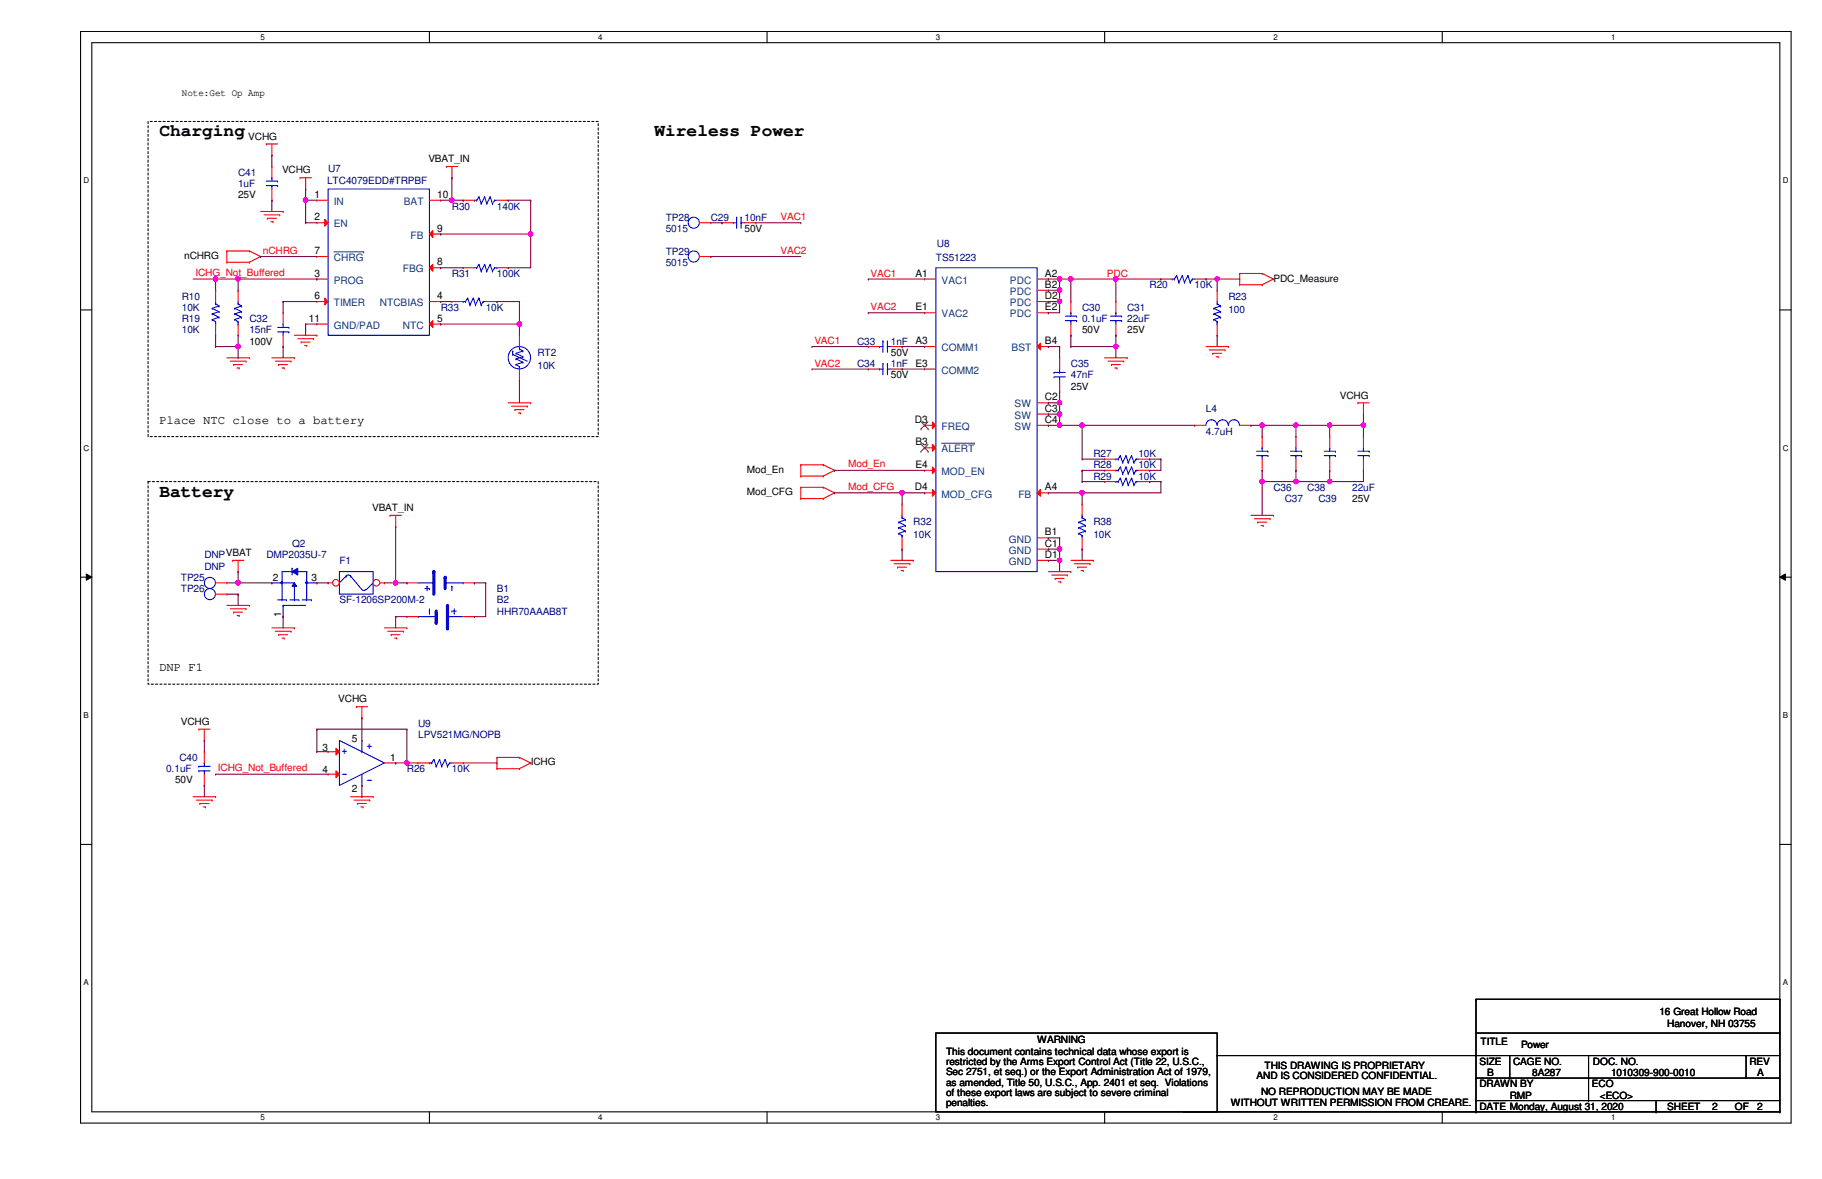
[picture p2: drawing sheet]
<svg xmlns="http://www.w3.org/2000/svg" width="432mm" height="279mm" viewBox="0 0 432 279" stroke-linecap="round" stroke-linejoin="round" font-family="sans-serif">
<path d="M19.1 7.5h405.4v258.6h-405.4zM21.8 10.1h400v253.4h-400z" fill="none" stroke="#000" stroke-width=".25"/>
<g fill="#fff">
<path d="M61.8 7.7h1v2.2h-1z"/>
<path d="M61.8 263.8h1v2.1h-1z"/>
</g>
<path d="M101.8 7.5v2.6M101.8 263.5v2.6" fill="none" stroke="#000" stroke-width=".25"/>
<g fill="#fff">
<path d="M141.8 7.7h1v2.2h-1z"/>
<path d="M141.8 263.8h1v2.1h-1z"/>
</g>
<path d="M181.8 7.5v2.6M181.8 263.5v2.6" fill="none" stroke="#000" stroke-width=".25"/>
<g fill="#fff">
<path d="M221.8 7.7h1v2.2h-1z"/>
<path d="M221.8 263.8h1v2.1h-1z"/>
</g>
<path d="M261.8 7.5v2.6M261.8 263.5v2.6" fill="none" stroke="#000" stroke-width=".25"/>
<g fill="#fff">
<path d="M301.8 7.7h1v2.2h-1z"/>
<path d="M301.8 263.8h1v2.1h-1z"/>
</g>
<path d="M341.8 7.5v2.6M341.8 263.5v2.6" fill="none" stroke="#000" stroke-width=".25"/>
<g fill="#fff">
<path d="M381.8 7.7h1v2.2h-1z"/>
<path d="M381.8 263.8h1v2.1h-1z"/>
<path d="M19.8 41.8h1.3v2.1h-1.3z"/>
<path d="M422.5 41.8h1.3v2.1h-1.3z"/>
<path d="M19.8 105.1h1.3v2.1h-1.3z"/>
<path d="M422.5 105.1h1.3v2.1h-1.3z"/>
</g>
<path d="M19.1 73.4h2.7M421.8 73.4h2.7" fill="none" stroke="#000" stroke-width=".25"/>
<g fill="#fff">
<path d="M19.8 168.4h1.2v2.2h-1.2z"/>
<path d="M422.5 168.4h1.2v2.2h-1.2z"/>
</g>
<path d="M19.1 136.8h2.7M421.8 136.8h2.7" fill="none" stroke="#000" stroke-width=".25"/>
<path d="M20.4 136l1.4 .8-1.4 .7zM421.8 136.8l1.3-.8v1.5z" fill="#000"/>
<path d="M20.4 136l1.4 .8-1.4 .7zM421.8 136.8l1.3-.8v1.5z" fill="none" stroke="#000" stroke-width=".24"/>
<g fill="#fff">
<path d="M19.8 231.8h1.2v2.1h-1.2z"/>
<path d="M422.5 231.8h1.2v2.1h-1.2z"/>
</g>
<g fill="none" stroke="#000" stroke-width=".25">
<path d="M19.1 200.1h2.7M421.8 200.1h2.7M349.8 236.8h.1M349.8 236.8v26.7M349.8 236.8h72M421.8 236.8h.1M421.8 236.8v26.7M221.8 244.8h66.7v18.7h-66.7zM288.5 250.1h.1M288.5 250.1h133.3M349.8 250.1h.1M349.8 255.5h.1"/>
<path d="M349.8 244.8h72M349.8 255.5h72M357.8 255.5h.1M357.8 250.1v5.4M376.5 255.5h.1M376.5 250.1v10.7M413.8 250.1h.1M413.8 250.1v5.4M421.8 244.8h.1M280.5 263.5h141.3M349.8 260.8h.1M349.8 263.5h.1"/>
<path d="M349.8 260.8h72M376.5 260.8h.1M392.5 263.5h.1M392.5 260.8v2.7M421.8 263.5h.1"/>
</g>
<path d="M35.1 28.8h106.7v74.7h-106.7zM35.1 114.1h106.7v48h-106.7z" fill="none" stroke="#000" stroke-width=".25" stroke-dasharray=".5 .5"/>
<g fill="none" stroke="#f00" stroke-width=".25">
<path d="M63.1 34.1h.1M63.1 34.1h2.7M64.4 36.8h.1M64.4 34.1v2.7M105.8 39.5h.1M105.8 39.5h2.7M107.1 39.5v2.6M53.8 59.5h.1M53.8 59.5v2.6M53.8 59.5h5.3M59.1 59.5h.1M59.1 59.5l2.7 1.3"/>
<path d="M61.8 50.1h5.3M62.6 50.9h3.7M63.4 51.7h.1M63.4 51.7h2.1M64.2 52.5h.5M64.7 52.5h.1M66.3 50.9h.1M67.1 50.1h.1M71.1 42.1h.1M71.1 42.1h2.7M72.4 44.8h.1M72.4 42.1v2.7"/>
<path d="M107.1 42.1h.1M53.8 62.1h.1M53.8 62.1h5.3M59.1 62.1h.1M61.8 60.8h.1M61.8 60.8l-2.7 1.3M69.8 79.5h5.3M75.1 79.5h.1M275.1 66.1h.1M275.1 66.1h2.7M283.1 66.1h2.7M285.8 66.1h.1"/>
<path d="M293.8 67.5h.1M293.8 64.8h.1M293.8 64.8h5.3M293.8 67.5h5.3M293.8 64.8v2.7M299.1 64.8h.1M299.1 67.5h.1M299.1 64.8l2.7 1.3M301.8 66.1h.1M301.8 66.1l-2.7 1.4M53.8 84.8h5.3M54.6 85.6h3.7"/>
<path d="M55.4 86.4h.1M55.4 86.4h2.1M56.2 87.2h.5M56.7 87.2h.1M58.3 85.6h.1M59.1 84.8h.1M64.4 84.8h5.4M65.2 85.6h3.8M66 86.4h.1M66 86.4h2.2M66.8 87.2h.6M67.4 87.2h.1"/>
<path d="M69 85.6h.1M69.8 84.8h.1M70.6 80.3h3.7M71.4 81.1h.1M71.4 81.1h2.1M72.2 81.9h.5M72.7 81.9h.1M74.3 80.3h.1M120.4 95.5h5.4M121.2 96.3h3.8M122 97.1h.1M122 97.1h2.2"/>
<path d="M122.9 97.9h.5M123.4 97.9h.1M125 96.3h.1M125.8 95.5h.1M261.8 84.8h5.3M262.6 85.6h3.7M263.4 86.4h.1M263.4 86.4h2.1M264.2 87.2h.5M264.7 87.2h.1M266.3 85.6h.1M267.1 84.8h.1"/>
<path d="M285.8 82.1h5.3M286.6 82.9h3.7M287.4 83.7h.1M287.4 83.7h2.1M288.2 84.5h.5M288.7 84.5h.1M290.3 82.9h.1M291.1 82.1h.1M321.8 95.5h.1M321.8 95.5h2.7M323.1 98.1h.1M323.1 95.5v2.6"/>
<path d="M189.8 112.8h.1M189.8 110.2h.1M189.8 118.2h.1M189.8 115.5h.1M189.8 112.8h5.3M189.8 110.2v2.6M189.8 115.5v2.7M189.8 110.2h5.3M189.8 118.2h5.3M189.8 115.5h5.3M195.1 112.8h.1M195.1 110.2h.1"/>
<path d="M195.1 118.2h.1M195.1 115.5h.1M195.1 110.2l2.7 1.3M195.1 115.5l2.7 1.3M197.8 111.5h.1M197.8 116.8h.1M197.8 111.5l-2.7 1.3M197.8 116.8l-2.7 1.4M283.1 100.8h.1M283.1 100.8h2.7M293.8 100.8h2.7M296.5 100.8h.1"/>
<path d="M55.1 132.8h.1M55.1 132.8h2.7M56.4 135.5h.1M56.4 132.8v2.7M92.5 122.1h.1M92.5 122.1h2.6M93.8 124.8h.1M93.8 122.1v2.7M211.1 132.8h5.4M211.9 133.6h3.7M212.7 134.4h.1M212.7 134.4h2.1"/>
<path d="M213.5 135.2h.5M214 135.2h.1M215.6 133.6h.1M216.5 132.8h.1M248.5 135.5h5.3M249.3 136.3h3.7M250.1 137.1h.1M250.1 137.1h2.1M250.9 137.9h.5M251.4 137.9h.1M253 136.3h.1M253.8 135.5h.1"/>
<path d="M253.8 132.8h5.3M254.6 133.6h3.7M255.4 134.4h.1M255.4 134.4h2.1M256.2 135.2h.5M256.7 135.2h.1M258.3 133.6h.1M259.1 132.8h.1M296.5 122.1h5.3M297.3 122.9h3.7M298.1 123.7h.1M298.1 123.7h2.1"/>
<path d="M298.9 124.5h.5M299.4 124.5h.1M301 122.9h.1M301.8 122.1h.1M53.8 143.5h5.3M54.6 144.3h3.7M55.4 145.1h.1M55.4 145.1h2.1M56.2 145.9h.5M56.7 145.9h.1M58.3 144.3h.1M59.1 143.5h.1"/>
<path d="M64.4 148.8h5.4M65.2 149.6h3.8M66 150.4h.1M66 150.4h2.2M66.8 151.2h.6M67.4 151.2h.1M69 149.6h.1M69.8 148.8h.1M91.1 148.8h5.3M91.9 149.6h3.7M92.7 150.4h.1M92.7 150.4h2.1"/>
<path d="M93.5 151.2h.5M94 151.2h.1M95.6 149.6h.1M96.4 148.8h.1M47.1 172.8h.1M47.1 172.8h2.7M48.4 175.5h.1M48.4 172.8v2.7M84.5 167.5h.1M84.5 167.5h2.6M85.8 170.1h.1M85.8 167.5v2.6"/>
<path d="M117.8 179.5h.1M117.8 179.5h5.3M117.8 179.5v2.7M123.1 179.5h.1M123.1 179.5l2.7 1.3M45.8 188.8h5.3M46.6 189.6h3.7M47.4 190.4h.1M47.4 190.4h2.1M48.2 191.2h.5M48.7 191.2h.1M50.3 189.6h.1"/>
<path d="M51.1 188.8h.1M83.1 188.8h5.3M83.9 189.6h3.7M84.7 190.4h.1M84.7 190.4h2.1M85.5 191.2h.5M86 191.2h.1M87.6 189.6h.1M88.4 188.8h.1M117.8 182.2h.1M117.8 182.2h5.3M123.1 182.2h.1"/>
<path d="M125.8 180.8h.1M125.8 180.8l-2.7 1.4"/>
</g>
<g fill="none" stroke="#00f" stroke-width=".25">
<path d="M277.8 66.1h.1M277.8 66.1h.5M278.3 66.1h.1M278.8 65.3h.1M278.8 65.3l.6 1.6M278.8 65.3l-.5 .8M279.4 66.9h.1M280.2 65.3h.1M280.2 65.3l.5 1.6M280.2 65.3l-.8 1.6M280.7 66.9h.1M281.5 65.3h.1"/>
<path d="M281.5 65.3l.6 1.6M281.5 65.3l-.8 1.6M282.1 66.9h.1M282.6 66.1h.1M282.6 66.1l-.5 .8M282.6 66.1h.5M285.8 100.8a1.31 1.31 0 0 1 1.3-1.3 1.31 1.31 0 0 1 1.3 1.3M288.5 100.8a1.31 1.31 0 0 1 1.3-1.3 1.31 1.31 0 0 1 1.3 1.3M291.1 100.8a1.31 1.31 0 0 1 1.3-1.3 1.31 1.31 0 0 1 1.4 1.3M80.4 135.5h8v5.3h-8zM82 136.5l.6-.2 .5 .2M82 136.5h.1"/>
<path d="M82 136.5l-1.6 1.6M83.1 136.5h.1M83.1 136.5l2.7 3.2M86.7 139.7a.5 .5 0 0 1-.9 0M88.4 138.1h.1M88.4 138.1l-1.6 1.6"/>
</g>
<circle cx="79.6" cy="138.1" r=".78" fill="#fff"/>
<g fill="none" stroke="#f00" stroke-width=".25">
<path d="M77.8 138.1h.1M77.8 138.1h1"/>
<circle cx="79.6" cy="138.1" r=".78"/>
</g>
<circle cx="89.2" cy="138.1" r=".78" fill="#fff"/>
<g fill="none" stroke="#f00" stroke-width=".25">
<path d="M109.8 63.5h.1M109.8 63.5h2.6M117.8 63.5h2.6M120.4 63.5h.1M123.1 79.5h.1M123.1 79.5v2.6M123.1 90.1h.1M123.1 87.5v2.6M251.1 92.8h.1M251.1 84.8h.1M251.1 84.8v2.7M251.1 90.1v2.7"/>
<path d="M307.1 103.5h.1M307.1 111.5h.1M307.1 103.5v2.6M307.1 108.8v2.7M90 138.1h1.1M91.1 138.1h.1"/>
<circle cx="89.2" cy="138.1" r=".78"/>
</g>
<g fill="none" stroke="#00f" stroke-width=".25">
<path d="M112.4 63.5h.6M113 63.5h.1M113.5 62.7h.1M113.5 62.7l-.5 .8M113.5 62.7l.5 1.6M114 64.3h.1M114.9 62.7h.1M114.9 62.7l-.9 1.6M114.9 62.7l.5 1.6M115.4 64.3h.1M116.2 62.7h.1M116.2 62.7l-.8 1.6"/>
<path d="M116.2 62.7l.5 1.6M116.7 64.3h.1M117.2 63.5h.1M117.2 63.5l-.5 .8M117.2 63.5h.6M117.8 63.5h.1M121.5 84h.1M121.5 83.2h.1M121.5 84l3.5 1.6M121.5 83.2v.8M122.3 86.4h.1M122.3 85h.1"/>
<path d="M122.3 83.7h.1M122.3 86.4l.8 .5M122.3 85l1.6 .9M122.3 83.7l1.6 .8M123.1 87.5h.1M123.1 82.7h.1M123.1 86.9h.1M123.1 82.7l.8 .5M123.1 82.1v.6M123.1 86.9v.6M123.9 83.2h.1M123.9 85.9h.1"/>
<path d="M123.9 84.5h.1M123.9 85.9l-1.6 .5M123.9 84.5l-1.6 .5M123.9 83.2l-1.6 .5M249.8 89.3h.1M249.8 88.3h.1M249.8 89.3h2.7M249.8 88.3h2.7M251.1 88.3h.1M251.1 90.1h.1M251.1 87.5v.8M251.1 89.3v.8"/>
<path d="M305.8 106.9h2.7M305.8 108h2.7M307.1 108h.1M307.1 106.1h.1M307.1 106.1v.8M307.1 108v.8M308.5 106.9h.1M308.5 108h.1M105.5 138.1h4.3M109.8 138.1h.1"/>
<circle cx="123.1" cy="84.8" r="2.65"/>
</g>
<path d="M102.8 135.5v5.3" fill="none" stroke="#00f" stroke-width=".76"/>
<circle cx="102.8" cy="135.5" r=".38" fill="#00f"/>
<path d="M105.5 136.8v2.7" fill="none" stroke="#00f" stroke-width=".76"/>
<circle cx="105.5" cy="136.8" r=".38" fill="#00f"/>
<g fill="none" stroke="#00f" stroke-width=".25">
<path d="M221.8 63.5h24v72h-24zM264.5 108.8h.1M264.5 108.8h.5M265 108.8h.1M265.5 108h.1M265.5 108l.6 1.6M265.5 108l-.5 .8M266.1 109.6h.1M266.9 108h.1M266.9 108l.5 1.6M266.9 108l-.8 1.6M267.4 109.6h.1"/>
<path d="M268.2 108h.1M268.2 108l.5 1.6M268.2 108l-.8 1.6M268.7 109.6h.1M269.2 108.8h.1M269.2 108.8l-.5 .8M269.2 108.8h.6M99.1 138.1h3.7M100.7 139.5h1.1M101.2 138.9h.1M101.2 138.9v1.1M101.8 139.5h.1"/>
<path d="M102.8 138.1h.1M107.1 138.9h.1M107.1 138.9v1.1"/>
</g>
<g fill="none" stroke="#f00" stroke-width=".25">
<path d="M219.1 66.1h.1M219.1 66.1h2.7M245.8 66.1h2.7M248.5 66.1h.1M219.1 82.1h.1M219.1 82.1h2.7M261.8 108.8h.1M261.8 108.8h2.7M269.8 108.8h2.7M272.5 108.8h.1M96.4 138.1h.1M96.4 138.1h2.7"/>
<path d="M109.8 138.1h2.6M112.4 138.1h.1"/>
</g>
<path d="M246.6 116v1.6l-.8-.8z" fill="#f00"/>
<path d="M245.8 68.8h2.7M248.5 68.8h.1M245.8 116.8h2.7M246.6 116v1.6l-.8-.8zM248.5 116.8h.1M245.8 127.5h2.7M248.5 127.5h.1" fill="none" stroke="#f00" stroke-width=".25"/>
<path d="M221 105.3l.8 .8-.8 .8z" fill="#f00"/>
<path d="M219.1 106.1h.1M219.1 106.1h2.7M221 105.3l.8 .8-.8 .8z" fill="none" stroke="#f00" stroke-width=".25"/>
<path d="M218.3 107h.1M218.3 105.3l1.7 1.7M219.9 105.3l-1.6 1.7M220 107h.1" fill="none" stroke="#804000" stroke-width=".24"/>
<path d="M223.1 105h7.8M230.9 105h.1" fill="none" stroke="#004080" stroke-width=".24"/>
<path d="M246.6 81.3v1.6l-.8-.8z" fill="#f00"/>
<g fill="none" stroke="#f00" stroke-width=".25">
<path d="M245.8 71.5h2.7M248.5 71.5h.1M245.8 82.1h2.7M245.8 95.5h2.7M245.8 98.1h2.7M246.6 81.3v1.6l-.8-.8zM248.5 82.1h.1M248.5 95.5h.1M248.5 98.1h.1M245.8 100.8h2.7M248.5 100.8h.1M245.8 130.1h2.7"/>
<path d="M245.8 132.8h2.7M248.5 130.1h.1M248.5 132.8h.1"/>
</g>
<path d="M221 100l.8 .8-.8 .8z" fill="#f00"/>
<path d="M221 100l.8 .8-.8 .8zM219.1 100.8h.1M219.1 100.8h2.7" fill="none" stroke="#f00" stroke-width=".25"/>
<path d="M218.3 100l1.7 1.6M219.9 100l-1.6 1.6M218.3 101.6h.1M220 101.6h.1" fill="none" stroke="#804000" stroke-width=".24"/>
<path d="M221 116l.8 .8-.8 .8z" fill="#f00"/>
<path d="M219.1 74.1h.1M219.1 74.1h2.7M245.8 74.1h2.7M248.5 74.1h.1M219.1 87.5h.1M219.1 87.5h2.7M219.1 116.8h.1M219.1 116.8h2.7M221 116l.8 .8-.8 .8z" fill="none" stroke="#f00" stroke-width=".25"/>
<path d="M221 110.7l.8 .8-.8 .8z" fill="#f00"/>
<g fill="none" stroke="#f00" stroke-width=".25">
<path d="M64.4 39.5h.1M64.4 39.5v2.6M64.4 47.5h.1M64.4 44.8v2.7M75.1 47.5h.1M75.1 47.5h2.7M109.8 47.5h.1M109.8 47.5h2.6M117.8 47.5h2.6M120.4 47.5h.1M165.8 52.8h2.6M168.4 52.8h.1"/>
<path d="M171.1 52.8h.1M171.1 52.8h2.7M176.4 52.8h2.7M179.1 52.8h.1M56.4 79.5h.1M56.4 68.8h.1M56.4 68.8v2.7M56.4 76.8v2.7M67.1 74.1h.1M67.1 74.1v2.7M67.1 79.5v2.6M107.1 71.5h.1"/>
<path d="M107.1 71.5h2.7M115.1 71.5h2.7M117.8 71.5h.1M165.8 60.8h2.6M168.4 60.8h.1M253.8 71.5h.1M253.8 79.5h.1M253.8 71.5v2.6M253.8 76.8v2.7M264.5 71.5h.1M264.5 79.5h.1M264.5 71.5v2.6"/>
<path d="M264.5 76.8v2.7M288.5 79.5h.1M288.5 68.8h.1M288.5 68.8v2.7M288.5 76.8v2.7M67.1 82.1h.1M205.8 82.1h.1M205.8 82.1h2.6M211.1 82.1h2.7M213.8 82.1h.1M219.1 111.5h.1M219.1 111.5h2.7"/>
<path d="M221 110.7l.8 .8-.8 .8zM261.8 114.1h.1M261.8 114.1h2.7M269.8 114.1h2.7M272.5 114.1h.1M315.1 103.5h.1M315.1 111.5h.1M315.1 103.5v2.6M315.1 108.8v2.7M323.1 103.5h.1M323.1 111.5h.1M323.1 103.5v2.6"/>
<path d="M323.1 108.8v2.7M99.1 180.8h.1M99.1 180.8h2.7M107.1 180.8h2.7M109.8 180.8h.1"/>
</g>
<g fill="none" stroke="#00f" stroke-width=".25">
<path d="M63.1 42.9h2.7M63.1 44h2.7M64.4 44h.1M64.4 42.1h.1M64.4 42.1v.8M64.4 44v.8M65.8 42.9h.1M65.8 44h.1M77.8 44.8h24v34.7h-24zM112.4 47.5h.1M112.4 47.5h.6M113 47.5h.1"/>
<path d="M113.5 46.7h.1M113.5 46.7l.5 1.6M113.5 46.7l-.5 .8M114 48.3h.1M114.9 46.7h.1M114.9 46.7l.5 1.6M114.9 46.7l-.9 1.6M115.4 48.3h.1M116.2 46.7h.1M116.2 46.7l.5 1.6M116.2 46.7l-.8 1.6M116.7 48.3h.1"/>
<path d="M117.2 47.5h.1M117.2 47.5l-.5 .8M117.2 47.5h.6M173.8 52.8h.1M173.8 52.8h.8M174.6 51.5h.1M174.6 51.5v2.6M175.6 52.8h.1M175.6 51.5h.1M175.6 52.8h.8M175.6 51.5v2.6M55.6 73.1h.1"/>
<path d="M55.6 74.4h.1M55.6 75.7h.1M55.6 73.1l1.6 .8M55.6 74.4l1.6 .8M55.6 75.7l.8 .5M56.4 76.2h.1M56.4 72h.1M56.4 76.8h.1M56.4 72l.8 .5M56.4 71.5v.5M56.4 76.2v.6M57.2 72.5h.1"/>
<path d="M57.2 73.9h.1M57.2 75.2h.1M57.2 72.5l-1.6 .6M57.2 73.9l-1.6 .5M57.2 75.2l-1.6 .5M65.8 77.6h2.7M65.8 78.7h2.7M67.1 78.7h.1M67.1 76.8h.1M67.1 76.8v.8M67.1 78.7v.8M68.5 77.6h.1"/>
<path d="M68.5 78.7h.1M109.8 71.5h.1M109.8 71.5h.5M110.3 71.5h.1M110.8 70.7h.1M110.8 70.7l.6 1.6M110.8 70.7l-.5 .8M111.4 72.3h.1M112.2 70.7h.1M112.2 70.7l.5 1.6M112.2 70.7l-.8 1.6M112.7 72.3h.1"/>
<path d="M113.5 70.7h.1M113.5 70.7l.5 1.6M113.5 70.7l-.8 1.6M114 72.3h.1M114.6 71.5h.1M114.6 71.5l-.6 .8M114.6 71.5h.5M252.5 74.9h2.6M252.5 76h2.6M253.8 76h.1M253.8 74.1h.1M253.8 74.1v.8"/>
<path d="M253.8 76v.8M255.1 74.9h.1M255.1 76h.1M263.1 74.9h2.7M263.1 76h2.7M264.5 76h.1M264.5 74.1h.1M264.5 74.1v.8M264.5 76v.8M265.8 74.9h.1M265.8 76h.1M287.7 73.1h.1"/>
<path d="M287.7 74.4h.1M287.7 75.7h.1M287.7 73.1l1.6 .8M287.7 74.4l1.6 .8M287.7 75.7l.8 .5M288.5 76.2h.1M288.5 72h.1M288.5 76.8h.1M288.5 72l.8 .5M288.5 71.5v.5M288.5 76.2v.6M289.3 72.5h.1"/>
<path d="M289.3 73.9h.1M289.3 75.2h.1M289.3 72.5l-1.6 .6M289.3 73.9l-1.6 .5M289.3 75.2l-1.6 .5M208.4 82.1h.1M208.4 82.1h.9M209.3 80.8h.1M209.3 80.8v2.7M210.3 82.1h.1M210.3 80.8h.1M210.3 82.1h.8"/>
<path d="M210.3 80.8v2.7M264.5 114.1h.1M264.5 114.1h.5M265 114.1h.1M265.5 113.3h.1M265.5 113.3l.6 1.6M265.5 113.3l-.5 .8M266.1 114.9h.1M266.9 113.3h.1M266.9 113.3l.5 1.6M266.9 113.3l-.8 1.6M267.4 114.9h.1"/>
<path d="M268.2 113.3h.1M268.2 113.3l.5 1.6M268.2 113.3l-.8 1.6M268.7 114.9h.1M269.2 114.1h.1M269.2 114.1l-.5 .8M269.2 114.1h.6M313.8 106.9h2.7M313.8 108h2.7M315.1 108h.1M315.1 106.1h.1M315.1 106.1v.8"/>
<path d="M315.1 108v.8M316.5 106.9h.1M316.5 108h.1M321.8 106.9h2.7M321.8 108h2.7M323.1 108h.1M323.1 106.1h.1M323.1 106.1v.8M323.1 108v.8M324.5 106.9h.1M324.5 108h.1M101.8 180.8h.1"/>
<path d="M101.8 180.8h.5M102.3 180.8h.1M102.8 180h.1M102.8 180l.6 1.6M102.8 180l-.5 .8M103.4 181.6h.1M104.2 180h.1M104.2 180l.5 1.6M104.2 180l-.8 1.6M104.7 181.6h.1M105.5 180h.1M105.5 180l.5 1.6"/>
<path d="M105.5 180l-.8 1.6M106 181.6h.1M106.6 180.8h.1M106.6 180.8l-.6 .8M106.6 180.8h.5"/>
<circle cx="164.4" cy="52.8" r="1.32"/>
<circle cx="164.4" cy="60.8" r="1.32"/>
</g>
<path d="M77 52l.8 .8-.8 .8z" fill="#f00"/>
<path d="M75.1 52.8h.1M75.1 52.8h2.7M77 52l.8 .8-.8 .8zM75.1 66.1h.1M75.1 66.1h2.7M101.8 71.5h2.6M104.4 71.5h.1" fill="none" stroke="#f00" stroke-width=".25"/>
<path d="M101.8 76.8l.8-.8v1.6z" fill="#f00"/>
<path d="M101.8 76.8l.8-.8v1.6zM101.8 76.8h2.6M104.4 76.8h.1" fill="none" stroke="#f00" stroke-width=".25"/>
<path d="M77 70.7l.8 .8-.8 .8z" fill="#f00"/>
<path d="M75.1 71.5h.1M75.1 60.8h.1M75.1 71.5h2.7M75.1 60.8h2.7M77 70.7l.8 .8-.8 .8z" fill="none" stroke="#f00" stroke-width=".25"/>
<path d="M79.1 59.7h7.1M86.2 59.7h.1" fill="none" stroke="#004080" stroke-width=".24"/>
<path d="M101.8 63.5l.8-.8v1.6z" fill="#f00"/>
<path d="M101.8 63.5l.8-.8v1.6zM101.8 63.5h2.6M104.4 63.5h.1" fill="none" stroke="#f00" stroke-width=".25"/>
<path d="M101.8 55.5l.8-.8v1.6z" fill="#f00"/>
<path d="M101.8 55.5l.8-.8v1.6zM101.8 55.5h2.6M101.8 47.5h2.6M104.4 55.5h.1M104.4 47.5h.1M75.1 76.8h.1M75.1 76.8h2.7" fill="none" stroke="#f00" stroke-width=".25"/>
<path d="M99.1 146.1h.1M99.1 146.1h4.3" fill="none" stroke="#00f" stroke-width=".25"/>
<path d="M106 143.5v5.3" fill="none" stroke="#00f" stroke-width=".76"/>
<circle cx="106" cy="148.8" r=".38" fill="#00f"/>
<path d="M103.4 144.8v2.7" fill="none" stroke="#00f" stroke-width=".76"/>
<circle cx="103.4" cy="147.5" r=".38" fill="#00f"/>
<g fill="none" stroke="#00f" stroke-width=".25">
<path d="M264.5 111.5h.1M264.5 111.5h.5M265 111.5h.1M265.5 110.7h.1M265.5 110.7l.6 1.6M265.5 110.7l-.5 .8M266.1 112.3h.1M266.9 110.7h.1M266.9 110.7l.5 1.6M266.9 110.7l-.8 1.6M267.4 112.3h.1M268.2 110.7h.1"/>
<path d="M268.2 110.7l.5 1.6M268.2 110.7l-.8 1.6M268.7 112.3h.1M269.2 111.5h.1M269.2 111.5l-.5 .8M269.2 111.5h.6M66.8 138.1h.1M66.8 135.5h2.4M66.8 138.1h3M69.2 135.5h.1M70.6 135.5h2.1M72.7 135.5h.1"/>
<path d="M72.7 135.5v6.7M255.7 126.4h.1M255.7 125.1h.1M255.7 123.7h.1M255.7 126.4l.8 .5M255.7 125.1l1.6 .8M255.7 123.7l1.6 .8M256.5 122.7h.1M256.5 126.9h.1M256.5 122.1h.1M256.5 122.7l.8 .5M256.5 122.1v.6"/>
<path d="M256.5 126.9v.6M257.3 125.9h.1M257.3 124.5h.1M257.3 123.2h.1M257.3 125.9l-1.6 .5M257.3 124.5l-1.6 .6M257.3 123.2l-1.6 .5M65.8 142.2h2.1M67.1 143.5h.1M67.1 146.1h.1M67.1 143.5h5.3M67.1 143.5v2.6"/>
<path d="M67.9 142.2h.1M68.7 142.2h2.1M70.8 142.2h.1M71.6 142.2h2.2M72.7 142.2h.1M73.8 142.2h.1M101.8 145.3h.1M101.8 144.3v1M106 146.1h.1M106 146.1h3.8M107.1 144.8h.1M107.1 144.8h1.1"/>
<path d="M107.7 145.3h.1M107.7 144.3v1"/>
</g>
<path d="M256.5 119.5h.1M256.5 119.5v2.6M261.8 111.5h.1M261.8 111.5h2.7M269.8 111.5h2.7M272.5 111.5h.1M256.5 130.1h.1M256.5 127.5v2.6M96.4 146.1h.1M96.4 146.1h2.7M109.8 146.1h2.6M112.4 146.1h.1" fill="none" stroke="#f00" stroke-width=".25"/>
<circle cx="72.7" cy="138.1" r=".25" fill="#00f"/>
<g fill="none" stroke="#00f" stroke-width=".25">
<path d="M66.8 135.5v6.7M72.7 138.1h2.4M75.1 138.1h.1M66.8 142.2h.1"/>
<circle cx="72.7" cy="138.1" r=".25"/>
</g>
<circle cx="66.8" cy="138.1" r=".25" fill="#00f"/>
<g fill="none" stroke="#00f" stroke-width=".25">
<path d="M64.4 138.1h2.4M66.8 138.1h.1M69.2 134.7h.1M69.2 134.7v1.6M69.8 138.1v4.1M69.8 142.2h.1"/>
<circle cx="66.8" cy="138.1" r=".25"/>
</g>
<path d="M69.2 135.5l1.4-.8v1.6z" fill-rule="evenodd" fill="#00f"/>
<path d="M69.2 135.5l1.4-.8v1.6z" fill="none" stroke="#00f" stroke-width=".25"/>
<path d="M69.8 138.1l.5 .8h-1.1z" fill-rule="evenodd" fill="#00f"/>
<g fill="none" stroke="#00f" stroke-width=".25">
<path d="M208.4 87.5h.1M208.4 87.5h.9M209.3 86.1h.1M209.3 86.1v2.7M210.3 87.5h.1M210.3 86.1h.1M210.3 87.5h.8M210.3 86.1v2.7M69.8 138.1l.5 .8h-1.1zM80.4 175.5l10.7 5.3-10.7 5.3zM85.8 178.1h.1M85.8 175.5v2.6"/>
<path d="M47.1 181.6h.1M47.1 182.7h.1M47.1 181.6h2.7M47.1 182.7h2.7M48.4 182.7h.1M48.4 180.8h.1M48.4 180.8v.8M48.4 182.7v.8M85.8 186.1h.1M85.8 183.5v2.6"/>
<circle cx="49.7" cy="140.8" r="1.32"/>
</g>
<g fill="none" stroke="#f00" stroke-width=".25">
<path d="M205.8 87.5h.1M205.8 87.5h2.6M211.1 87.5h2.7M213.8 87.5h.1M64.4 138.1h.1M75.1 138.1h.1M51.1 140.8h2.7M53.8 140.8h.1M67.1 146.1h.1M48.4 178.1h.1M48.4 178.1v2.7M48.4 186.1h.1"/>
<path d="M48.4 183.5v2.6M85.8 186.1h.1M91.1 180.8h2.7M93.8 180.8h.1"/>
</g>
<path d="M79.6 177.3l.8 .8-.8 .8z" fill="#f00"/>
<path d="M77.8 178.1h.1M77.8 178.1h2.6M79.6 177.3l.8 .8-.8 .8z" fill="none" stroke="#f00" stroke-width=".25"/>
<path d="M79.6 182.7l.8 .8-.8 .8z" fill="#f00"/>
<g fill="none" stroke="#f00" stroke-width=".25">
<path d="M51.1 79.5h.1M51.1 68.8h.1M51.1 68.8v2.7M51.1 76.8v2.7M213.8 119.5h.1M213.8 119.5v2.6M299.1 103.5h.1M299.1 111.5h.1M299.1 103.5v2.6M299.1 108.8v2.7M51.1 138.1h2.7M53.8 138.1h.1"/>
<path d="M213.8 130.1h.1M213.8 127.5v2.6M85.8 175.5h.1M77.8 183.5h.1M77.8 183.5h2.6M79.6 182.7l.8 .8-.8 .8z"/>
</g>
<g fill="none" stroke="#00f" stroke-width=".25">
<path d="M50.3 73.1h.1M50.3 74.4h.1M50.3 75.7h.1M50.3 73.1l1.6 .8M50.3 74.4l1.6 .8M50.3 75.7l.8 .5M51.1 76.2h.1M51.1 72h.1M51.1 76.8h.1M51.1 72l.8 .5M51.1 71.5v.5M51.1 76.2v.6"/>
<path d="M51.9 72.5h.1M51.9 73.9h.1M51.9 75.2h.1M51.9 72.5l-1.6 .6M51.9 73.9l-1.6 .5M51.9 75.2l-1.6 .5M297.8 106.9h2.7M297.8 108h2.7M299.1 108h.1M299.1 106.1h.1M299.1 106.1v.8M299.1 108v.8"/>
<path d="M300.5 106.9h.1M300.5 108h.1M213 126.4h.1M213 125.1h.1M213 123.7h.1M213 126.4l.8 .5M213 125.1l1.6 .8M213 123.7l1.6 .8M213.8 122.7h.1M213.8 126.9h.1M213.8 122.1h.1M213.8 122.7l.8 .5"/>
<path d="M213.8 122.1v.6M213.8 126.9v.6M214.6 125.9h.1M214.6 124.5h.1M214.6 123.2h.1M214.6 125.9l-1.6 .5M214.6 124.5l-1.6 .6M214.6 123.2l-1.6 .5"/>
<circle cx="49.7" cy="138.1" r="1.32"/>
</g>
<path d="M53.8 138.1h2.6M56.4 135.5h.1M56.4 138.1h.1M56.4 135.5v2.6" fill="none" stroke="#800040" stroke-width=".25"/>
<circle cx="56.4" cy="138.1" r=".54" fill="#f0f"/>
<circle cx="56.4" cy="138.1" r=".54" fill="none" stroke="#f0f" stroke-width=".25"/>
<path d="M56.4 138.1h8M64.4 138.1h.1M75.1 138.1h2.7M77.8 138.1h.1M91.1 138.1h2.7M93.8 138.1h.1" fill="none" stroke="#800040" stroke-width=".25"/>
<circle cx="93.7" cy="138.1" r=".54" fill="#f0f"/>
<circle cx="93.7" cy="138.1" r=".54" fill="none" stroke="#f0f" stroke-width=".25"/>
<path d="M72.4 47.5h.1M72.4 47.5v5.3M115.1 138.1h.1M115.1 138.1v8M53.8 140.8h2.6M56.4 140.8h.1M56.4 140.8v2.7M67.1 146.1h.1M67.1 146.1v2.7M93.8 146.1h.1M93.8 146.1h2.6M93.8 146.1v2.7" fill="none" stroke="#800040" stroke-width=".25"/>
<circle cx="72.4" cy="47.4" r=".54" fill="#f0f"/>
<circle cx="72.4" cy="47.4" r=".54" fill="none" stroke="#f0f" stroke-width=".25"/>
<path d="M72.4 47.5h.1M72.4 52.8h.1M72.4 47.5h2.7M72.4 52.8h2.7M104.4 55.5h.1M104.4 47.5h2.7M107.1 47.5h.1M120.4 47.5h.1M120.4 47.5h5.4M125.8 47.5h.1M125.8 47.5v8h-21.4" fill="none" stroke="#800040" stroke-width=".25"/>
<circle cx="125.7" cy="55.4" r=".54" fill="#f0f"/>
<circle cx="125.7" cy="55.4" r=".54" fill="none" stroke="#f0f" stroke-width=".25"/>
<g fill="none" stroke="#800040" stroke-width=".25">
<path d="M125.8 55.5h.1M125.8 55.5v8h-5.4M56.4 79.5v2.6M61.8 60.8h.1M61.8 60.8h13.3M67.1 71.5h.1M67.1 71.5h8M67.1 71.5v2.6M104.4 63.5h.1M104.4 71.5h.1M104.4 63.5h5.4M104.4 71.5h2.7"/>
<path d="M117.8 71.5h.1M117.8 71.5h5.3v5.3M120.4 63.5h.1M123.1 76.8h.1M56.4 82.1h.1"/>
</g>
<circle cx="123.1" cy="76.8" r=".54" fill="#f0f"/>
<circle cx="123.1" cy="76.8" r=".54" fill="none" stroke="#f0f" stroke-width=".25"/>
<g fill="none" stroke="#800040" stroke-width=".25">
<path d="M107.1 42.1h.1M107.1 42.1v5.4M72.4 76.8h.1M72.4 76.8h2.7M72.4 76.8v2.7M104.4 76.8h.1M104.4 76.8h18.7M123.1 76.8h.1M123.1 76.8v2.7M67.1 82.1h.1M67.1 82.1v2.7M123.1 90.1h.1"/>
<path d="M123.1 90.1v5.4M93.8 124.8h.1M93.8 124.8v13.3h2.6M96.4 138.1h.1M112.4 138.1h.1M112.4 138.1h2.7M112.4 146.1h.1M112.4 146.1h2.7"/>
</g>
<circle cx="107.1" cy="47.4" r=".54" fill="#f0f"/>
<circle cx="107.1" cy="47.4" r=".54" fill="none" stroke="#f0f" stroke-width=".25"/>
<g fill="none" stroke="#800040" stroke-width=".25">
<path d="M107.1 47.5h2.7M109.8 47.5h.1M168.4 52.8h2.7M171.1 52.8h.1M179.1 52.8h10.7M189.8 52.8h.1M168.4 60.8h.1M168.4 60.8h21.4M205.8 66.1h.1M205.8 74.1h.1M205.8 66.1h13.3M205.8 74.1h13.3"/>
<path d="M192.4 82.1h.1M192.4 87.5h.1M192.4 82.1h13.4M192.4 87.5h13.4M213.8 82.1h.1M213.8 87.5h.1M213.8 82.1h5.3M213.8 87.5h5.3M197.8 111.5h.1M197.8 116.8h.1M197.8 111.5h21.3M197.8 116.8h16"/>
</g>
<circle cx="213.8" cy="116.8" r=".54" fill="#f0f"/>
<circle cx="213.8" cy="116.8" r=".54" fill="none" stroke="#f0f" stroke-width=".25"/>
<path d="M248.5 66.1h.1M248.5 66.1h2.6" fill="none" stroke="#800040" stroke-width=".25"/>
<circle cx="251.1" cy="66.1" r=".54" fill="#f0f"/>
<circle cx="251.1" cy="66.1" r=".54" fill="none" stroke="#f0f" stroke-width=".25"/>
<path d="M251.1 66.1h.1M251.1 66.1v2.7M251.1 66.1h13.4M253.8 66.1h.1M253.8 66.1v5.4" fill="none" stroke="#800040" stroke-width=".25"/>
<circle cx="253.8" cy="66.1" r=".54" fill="#f0f"/>
<circle cx="253.8" cy="66.1" r=".54" fill="none" stroke="#f0f" stroke-width=".25"/>
<path d="M248.5 68.8h.1M248.5 68.8h2.6M264.5 66.1h.1M264.5 66.1v5.4" fill="none" stroke="#800040" stroke-width=".25"/>
<circle cx="251.1" cy="68.8" r=".54" fill="#f0f"/>
<circle cx="251.1" cy="68.8" r=".54" fill="none" stroke="#f0f" stroke-width=".25"/>
<path d="M248.5 71.5h.1M251.1 68.8h.1M251.1 68.8v2.7h-2.6" fill="none" stroke="#800040" stroke-width=".25"/>
<circle cx="251.1" cy="71.4" r=".54" fill="#f0f"/>
<circle cx="251.1" cy="71.4" r=".54" fill="none" stroke="#f0f" stroke-width=".25"/>
<path d="M248.5 74.1h.1M251.1 71.5h.1M251.1 71.5v2.6h-2.6M253.8 79.5h.1M253.8 79.5v2.6M264.5 79.5h.1M264.5 79.5v2.6h-10.7M253.8 82.1h.1" fill="none" stroke="#800040" stroke-width=".25"/>
<circle cx="264.4" cy="82.1" r=".54" fill="#f0f"/>
<circle cx="264.4" cy="82.1" r=".54" fill="none" stroke="#f0f" stroke-width=".25"/>
<path d="M248.5 82.1h.1M248.5 95.5h.1M248.5 82.1h2.6M248.5 95.5h2.6M251.1 82.1h.1M251.1 95.5h.1M251.1 82.1v2.7M251.1 95.5v2.6M264.5 82.1h.1M264.5 82.1v2.7" fill="none" stroke="#800040" stroke-width=".25"/>
<circle cx="251.1" cy="98.1" r=".54" fill="#f0f"/>
<circle cx="251.1" cy="98.1" r=".54" fill="none" stroke="#f0f" stroke-width=".25"/>
<circle cx="251.1" cy="95.4" r=".54" fill="#f0f"/>
<circle cx="251.1" cy="95.4" r=".54" fill="none" stroke="#f0f" stroke-width=".25"/>
<path d="M248.5 98.1h.1M248.5 98.1h2.6M251.1 98.1h.1M251.1 98.1v2.7h-2.6M248.5 100.8h.1M296.5 100.8h.1M296.5 100.8h2.6" fill="none" stroke="#800040" stroke-width=".25"/>
<circle cx="251.1" cy="100.8" r=".54" fill="#f0f"/>
<circle cx="251.1" cy="100.8" r=".54" fill="none" stroke="#f0f" stroke-width=".25"/>
<path d="M251.1 92.8h.1M251.1 92.8v2.7M251.1 100.8h.1M251.1 100.8h32M256.5 100.8h.1M256.5 100.8v8" fill="none" stroke="#800040" stroke-width=".25"/>
<circle cx="256.4" cy="100.8" r=".54" fill="#f0f"/>
<circle cx="256.4" cy="100.8" r=".54" fill="none" stroke="#f0f" stroke-width=".25"/>
<path d="M248.5 116.8h.1M248.5 116.8h8M248.5 127.5h.1M248.5 132.8h.1M248.5 130.1h.1M248.5 127.5h2.6M248.5 130.1h2.6M251.1 127.5h.1M251.1 130.1h.1M251.1 127.5v5.3h-2.6" fill="none" stroke="#800040" stroke-width=".25"/>
<circle cx="251.1" cy="130.1" r=".54" fill="#f0f"/>
<circle cx="251.1" cy="130.1" r=".54" fill="none" stroke="#f0f" stroke-width=".25"/>
<path d="M256.5 116.8h.1M256.5 116.8v2.7M251.1 132.8h.1M251.1 132.8v2.7" fill="none" stroke="#800040" stroke-width=".25"/>
<circle cx="251.1" cy="132.8" r=".54" fill="#f0f"/>
<circle cx="251.1" cy="132.8" r=".54" fill="none" stroke="#f0f" stroke-width=".25"/>
<path d="M299.1 100.8h.1M299.1 100.8v2.7M299.1 100.8h8M256.5 130.1h.1M256.5 130.1v2.7" fill="none" stroke="#800040" stroke-width=".25"/>
<circle cx="307.1" cy="100.8" r=".54" fill="#f0f"/>
<circle cx="307.1" cy="100.8" r=".54" fill="none" stroke="#f0f" stroke-width=".25"/>
<circle cx="299.1" cy="100.8" r=".54" fill="#f0f"/>
<circle cx="299.1" cy="100.8" r=".54" fill="none" stroke="#f0f" stroke-width=".25"/>
<path d="M307.1 100.8h.1M307.1 100.8h16M307.1 100.8v2.7M315.1 100.8h.1" fill="none" stroke="#800040" stroke-width=".25"/>
<circle cx="323.1" cy="100.8" r=".54" fill="#f0f"/>
<circle cx="323.1" cy="100.8" r=".54" fill="none" stroke="#f0f" stroke-width=".25"/>
<path d="M315.1 100.8h.1M315.1 100.8v2.7" fill="none" stroke="#800040" stroke-width=".25"/>
<circle cx="315.1" cy="100.8" r=".54" fill="#f0f"/>
<circle cx="315.1" cy="100.8" r=".54" fill="none" stroke="#f0f" stroke-width=".25"/>
<path d="M299.1 111.5h.1M299.1 111.5v2.6M323.1 100.8h.1M323.1 100.8v2.7" fill="none" stroke="#800040" stroke-width=".25"/>
<circle cx="299.1" cy="114.1" r=".54" fill="#f0f"/>
<circle cx="299.1" cy="114.1" r=".54" fill="none" stroke="#f0f" stroke-width=".25"/>
<path d="M307.1 111.5h.1M307.1 111.5v2.6M315.1 111.5h.1M315.1 111.5v2.6" fill="none" stroke="#800040" stroke-width=".25"/>
<circle cx="315.1" cy="114.1" r=".54" fill="#f0f"/>
<circle cx="315.1" cy="114.1" r=".54" fill="none" stroke="#f0f" stroke-width=".25"/>
<path d="M299.1 114.1h.1M299.1 114.1v8M299.1 114.1h8M323.1 111.5h.1M323.1 111.5v2.6" fill="none" stroke="#800040" stroke-width=".25"/>
<circle cx="307.1" cy="114.1" r=".54" fill="#f0f"/>
<circle cx="307.1" cy="114.1" r=".54" fill="none" stroke="#f0f" stroke-width=".25"/>
<g fill="none" stroke="#800040" stroke-width=".25">
<path d="M72.4 44.8h.1M72.4 44.8v2.7M264.5 66.1h10.6M275.1 66.1h.1M323.1 98.1h.1M323.1 98.1v2.7M213.8 116.8h.1M213.8 116.8v2.7M213.8 116.8h5.3M219.1 116.8h.1M307.1 114.1h.1M307.1 114.1h16"/>
<path d="M315.1 114.1h.1M213.8 130.1h.1M213.8 130.1v2.7"/>
</g>
<circle cx="264.4" cy="66.1" r=".54" fill="#f0f"/>
<circle cx="264.4" cy="66.1" r=".54" fill="none" stroke="#f0f" stroke-width=".25"/>
<path d="M45.8 66.1h5.3M51.1 66.1h.1M56.4 66.1h.1M56.4 66.1v2.7M285.8 66.1h.1M285.8 66.1h8M288.5 66.1h.1M288.5 79.5h.1M288.5 66.1v2.7M288.5 79.5v2.6M293.8 66.1h.1" fill="none" stroke="#800040" stroke-width=".25"/>
<circle cx="288.4" cy="66.1" r=".54" fill="#f0f"/>
<circle cx="288.4" cy="66.1" r=".54" fill="none" stroke="#f0f" stroke-width=".25"/>
<path d="M56.4 66.1h18.7M75.1 66.1h.1" fill="none" stroke="#800040" stroke-width=".25"/>
<circle cx="56.4" cy="66.1" r=".54" fill="#f0f"/>
<circle cx="56.4" cy="66.1" r=".54" fill="none" stroke="#f0f" stroke-width=".25"/>
<path d="M48.4 175.5h.1M48.4 175.5v2.6M75.1 172.8h.1M75.1 178.1h.1M75.1 172.8h21.3M75.1 172.8v5.3M75.1 178.1h2.7M85.8 170.1h.1M85.8 170.1v5.4M96.4 172.8h.1M96.4 172.8v8h-2.6M93.8 180.8h.1" fill="none" stroke="#800040" stroke-width=".25"/>
<circle cx="96.4" cy="180.8" r=".54" fill="#f0f"/>
<circle cx="96.4" cy="180.8" r=".54" fill="none" stroke="#f0f" stroke-width=".25"/>
<g fill="none" stroke="#800040" stroke-width=".25">
<path d="M64.4 36.8h.1M64.4 36.8v2.7M64.4 47.5h.1M64.4 47.5v2.6M51.1 66.1h.1M51.1 66.1v2.7M51.1 66.1h5.3M56.4 66.1h.1M48.4 186.1h.1M48.4 186.1v2.7M51.1 183.5h.1M51.1 183.5h26.7"/>
<path d="M85.8 188.8h.1M85.8 186.1v2.7M96.4 180.8h.1M96.4 180.8h2.7M109.8 180.8h8M117.8 180.8h.1"/>
</g>
<circle cx="51.1" cy="66.1" r=".54" fill="#f0f"/>
<circle cx="51.1" cy="66.1" r=".54" fill="none" stroke="#f0f" stroke-width=".25"/>
<path d="M51.1 79.5v2.6M51.1 82.1h.1M51.1 82.1h5.3M56.4 82.1h.1" fill="none" stroke="#800040" stroke-width=".25"/>
<circle cx="56.4" cy="82.1" r=".54" fill="#f0f"/>
<circle cx="56.4" cy="82.1" r=".54" fill="none" stroke="#f0f" stroke-width=".25"/>
<g fill="none" stroke="#800040" stroke-width=".25">
<path d="M56.4 84.8h.1M56.4 82.1v2.7M256.5 108.8h.1M256.5 111.5h.1M256.5 114.1h.1M256.5 116.8h.1M256.5 108.8h5.3M256.5 111.5h5.3M256.5 111.5v2.6M256.5 114.1h5.3M272.5 108.8h.1M272.5 111.5h.1"/>
<path d="M272.5 114.1h.1M272.5 108.8h2.6M272.5 114.1h2.6M275.1 108.8h.1M275.1 114.1h.1M275.1 108.8v2.7h-2.6M275.1 114.1v2.7h-18.6"/>
</g>
<circle cx="256.4" cy="116.8" r=".54" fill="#f0f"/>
<circle cx="256.4" cy="116.8" r=".54" fill="none" stroke="#f0f" stroke-width=".25"/>
<circle cx="56.4" cy="138.1" r=".54" fill="#f0f"/>
<circle cx="56.4" cy="138.1" r=".54" fill="none" stroke="#f0f" stroke-width=".25"/>
<circle cx="93.7" cy="138.1" r=".54" fill="#f0f"/>
<circle cx="93.7" cy="138.1" r=".54" fill="none" stroke="#f0f" stroke-width=".25"/>
<circle cx="72.4" cy="47.4" r=".54" fill="#f0f"/>
<circle cx="72.4" cy="47.4" r=".54" fill="none" stroke="#f0f" stroke-width=".25"/>
<circle cx="125.7" cy="55.4" r=".54" fill="#f0f"/>
<circle cx="125.7" cy="55.4" r=".54" fill="none" stroke="#f0f" stroke-width=".25"/>
<circle cx="123.1" cy="76.8" r=".54" fill="#f0f"/>
<circle cx="123.1" cy="76.8" r=".54" fill="none" stroke="#f0f" stroke-width=".25"/>
<circle cx="107.1" cy="47.4" r=".54" fill="#f0f"/>
<circle cx="107.1" cy="47.4" r=".54" fill="none" stroke="#f0f" stroke-width=".25"/>
<circle cx="213.8" cy="116.8" r=".54" fill="#f0f"/>
<circle cx="213.8" cy="116.8" r=".54" fill="none" stroke="#f0f" stroke-width=".25"/>
<circle cx="251.1" cy="66.1" r=".54" fill="#f0f"/>
<circle cx="251.1" cy="66.1" r=".54" fill="none" stroke="#f0f" stroke-width=".25"/>
<circle cx="253.8" cy="66.1" r=".54" fill="#f0f"/>
<circle cx="253.8" cy="66.1" r=".54" fill="none" stroke="#f0f" stroke-width=".25"/>
<circle cx="251.1" cy="68.8" r=".54" fill="#f0f"/>
<circle cx="251.1" cy="68.8" r=".54" fill="none" stroke="#f0f" stroke-width=".25"/>
<circle cx="251.1" cy="71.4" r=".54" fill="#f0f"/>
<circle cx="251.1" cy="71.4" r=".54" fill="none" stroke="#f0f" stroke-width=".25"/>
<circle cx="264.4" cy="82.1" r=".54" fill="#f0f"/>
<circle cx="264.4" cy="82.1" r=".54" fill="none" stroke="#f0f" stroke-width=".25"/>
<circle cx="251.1" cy="98.1" r=".54" fill="#f0f"/>
<circle cx="251.1" cy="98.1" r=".54" fill="none" stroke="#f0f" stroke-width=".25"/>
<circle cx="251.1" cy="95.4" r=".54" fill="#f0f"/>
<circle cx="251.1" cy="95.4" r=".54" fill="none" stroke="#f0f" stroke-width=".25"/>
<circle cx="251.1" cy="100.8" r=".54" fill="#f0f"/>
<circle cx="251.1" cy="100.8" r=".54" fill="none" stroke="#f0f" stroke-width=".25"/>
<circle cx="256.4" cy="100.8" r=".54" fill="#f0f"/>
<circle cx="256.4" cy="100.8" r=".54" fill="none" stroke="#f0f" stroke-width=".25"/>
<circle cx="251.1" cy="130.1" r=".54" fill="#f0f"/>
<circle cx="251.1" cy="130.1" r=".54" fill="none" stroke="#f0f" stroke-width=".25"/>
<circle cx="251.1" cy="132.8" r=".54" fill="#f0f"/>
<circle cx="251.1" cy="132.8" r=".54" fill="none" stroke="#f0f" stroke-width=".25"/>
<circle cx="307.1" cy="100.8" r=".54" fill="#f0f"/>
<circle cx="307.1" cy="100.8" r=".54" fill="none" stroke="#f0f" stroke-width=".25"/>
<circle cx="299.1" cy="100.8" r=".54" fill="#f0f"/>
<circle cx="299.1" cy="100.8" r=".54" fill="none" stroke="#f0f" stroke-width=".25"/>
<circle cx="323.1" cy="100.8" r=".54" fill="#f0f"/>
<circle cx="323.1" cy="100.8" r=".54" fill="none" stroke="#f0f" stroke-width=".25"/>
<circle cx="315.1" cy="100.8" r=".54" fill="#f0f"/>
<circle cx="315.1" cy="100.8" r=".54" fill="none" stroke="#f0f" stroke-width=".25"/>
<circle cx="299.1" cy="114.1" r=".54" fill="#f0f"/>
<circle cx="299.1" cy="114.1" r=".54" fill="none" stroke="#f0f" stroke-width=".25"/>
<circle cx="315.1" cy="114.1" r=".54" fill="#f0f"/>
<circle cx="315.1" cy="114.1" r=".54" fill="none" stroke="#f0f" stroke-width=".25"/>
<circle cx="307.1" cy="114.1" r=".54" fill="#f0f"/>
<circle cx="307.1" cy="114.1" r=".54" fill="none" stroke="#f0f" stroke-width=".25"/>
<circle cx="264.4" cy="66.1" r=".54" fill="#f0f"/>
<circle cx="264.4" cy="66.1" r=".54" fill="none" stroke="#f0f" stroke-width=".25"/>
<circle cx="288.4" cy="66.1" r=".54" fill="#f0f"/>
<circle cx="288.4" cy="66.1" r=".54" fill="none" stroke="#f0f" stroke-width=".25"/>
<circle cx="56.4" cy="66.1" r=".54" fill="#f0f"/>
<circle cx="56.4" cy="66.1" r=".54" fill="none" stroke="#f0f" stroke-width=".25"/>
<circle cx="96.4" cy="180.8" r=".54" fill="#f0f"/>
<circle cx="96.4" cy="180.8" r=".54" fill="none" stroke="#f0f" stroke-width=".25"/>
<circle cx="51.1" cy="66.1" r=".54" fill="#f0f"/>
<circle cx="51.1" cy="66.1" r=".54" fill="none" stroke="#f0f" stroke-width=".25"/>
<circle cx="56.4" cy="82.1" r=".54" fill="#f0f"/>
<circle cx="56.4" cy="82.1" r=".54" fill="none" stroke="#f0f" stroke-width=".25"/>
<circle cx="256.4" cy="116.8" r=".54" fill="#f0f"/>
<circle cx="256.4" cy="116.8" r=".54" fill="none" stroke="#f0f" stroke-width=".25"/>
<g font-size="4.2">
<text x="37.8" y="32.3">Charging</text>
<text x="155.1" y="32.3">Wireless Power</text>
<text x="37.8" y="117.7">Battery</text>
</g>
<g font-size="2.9">
<text x="37.8" y="100.5">Place NTC close to a battery</text>
<text x="37.8" y="159.1">DNP F1</text>
</g>
<g font-size="2.4">
<text x="43.1" y="22.7">Note:Get Op Amp</text>
<text x="58.8" y="33.1">VCHG</text>
<text x="66.8" y="41.1">VCHG</text>
<text x="101.5" y="38.4">VBAT_IN</text>
<text x="56.4" y="47">25V</text>
<text x="74.5" y="46.9">1</text>
<text x="103.6" y="46.9">10</text>
<text x="74.5" y="52.2">2</text>
<text x="103.6" y="54.9">9</text>
<text x="176.4" y="55">50V</text>
<text x="43.6" y="61.4">nCHRG</text>
<text x="74.5" y="65.5">3</text>
<text x="74.5" y="60.2">7</text>
<text x="103.6" y="62.9">8</text>
<text x="217" y="65.5">A1</text>
<text x="247.6" y="65.5">A2</text>
<text x="74.5" y="70.9">6</text>
<text x="103.6" y="70.9">4</text>
<text x="247.6" y="68.2">B2</text>
<text x="247.6" y="70.9">D2</text>
<text x="301.8" y="66.7">PDC_Measure</text>
<text x="73.2" y="76.2">11</text>
<text x="103.6" y="76.2">5</text>
<text x="217" y="73.5">E1</text>
<text x="247.6" y="73.5">E2</text>
<text x="59.1" y="81.7">100V</text>
<text x="217" y="81.5">A3</text>
<text x="247.6" y="81.5">B4</text>
<text x="256.5" y="79">50V</text>
<text x="267.1" y="79">25V</text>
<text x="211.1" y="84.3">50V</text>
<text x="211.1" y="89.7">50V</text>
<text x="217" y="86.9">E3</text>
<text x="247.6" y="94.9">C2</text>
<text x="253.8" y="92.3">25V</text>
<text x="317.5" y="94.4">VCHG</text>
<text x="216.8" y="100.2">D3</text>
<text x="247.6" y="97.5">C3</text>
<text x="247.6" y="100.2">C4</text>
<text x="217" y="105.5">B3</text>
<text x="177" y="112.1">Mod_En</text>
<text x="217" y="110.9">E4</text>
<text x="177" y="117.4">Mod_CFG</text>
<text x="216.8" y="116.2">D4</text>
<text x="247.6" y="116.2">A4</text>
<text x="320.5" y="119">25V</text>
<text x="88.2" y="121.1">VBAT_IN</text>
<text x="247.6" y="126.9">B1</text>
<text x="247.6" y="129.5">C1</text>
<text x="64.7" y="137.7">2</text>
<text x="73.8" y="137.7">3</text>
<text x="247.6" y="132.2">D1</text>
<text x="66.6" y="146.1" transform="rotate(-90 66.6 146.1)">1</text>
<text x="80.2" y="166.5">VCHG</text>
<text x="42.8" y="171.8">VCHG</text>
<text x="76.5" y="177.9">3</text>
<text x="83.4" y="175.8">5</text>
<text x="41.5" y="185.7">50V</text>
<text x="76.5" y="183.3">4</text>
<text x="92.5" y="180.3">1</text>
<text x="125.8" y="181.4">ICHG</text>
<text x="83.4" y="187.8">2</text>
<text x="393.3" y="240.6">16 Great Hollow Road</text>
<text x="395.1" y="243.3">Hanover, NH 03755</text>
<text x="224.2" y="249.9">This document contains technical data whose export is</text>
<text x="245.8" y="247.3">WARNING</text>
<text x="350.9" y="247.6">TITLE</text>
<text x="360.5" y="248.4">Power</text>
<text x="224.2" y="252.4">restricted by the Arms Export Control Act (Title 22, U.S.C.,</text>
<text x="224.2" y="254.8">Sec 2751, et seq.) or the Export Administration Act of 1979,</text>
<text x="224.2" y="257.3">as amended, Title 50, U.S.C., App. 2401 et seq. Violations</text>
<text x="297.8" y="255.8">AND IS CONSIDERED CONFIDENTIAL.</text>
<text x="299.7" y="253.4">THIS DRAWING IS PROPRIETARY</text>
<text x="350.6" y="252.3">SIZE</text>
<text x="350.6" y="257.7">DRAWN BY</text>
<text x="352.5" y="255">B</text>
<text x="358.6" y="252.3">CAGE NO.</text>
<text x="363.1" y="255">8A287</text>
<text x="377.3" y="257.7">ECO</text>
<text x="377.5" y="252.3">DOC. NO.</text>
<text x="381.8" y="255">1010309-900-0010</text>
<text x="414.6" y="252.3">REV</text>
<text x="416.5" y="255">A</text>
<text x="224.2" y="259.8">of these export laws are subject to severe criminal</text>
<text x="224.2" y="262.2">penalties.</text>
<text x="291.7" y="262.2">WITHOUT WRITTEN PERMISSION FROM CREARE.</text>
<text x="298.9" y="259.5">NO REPRODUCTION MAY BE MADE</text>
<text x="350.6" y="263">DATE Monday, August 31, 2020</text>
<text x="357.8" y="260.3">RMP</text>
<text x="379.1" y="260.3">&lt;ECO&gt;</text>
<text x="395.1" y="263">SHEET</text>
<text x="405.8" y="263">2</text>
<text x="411.1" y="263">OF</text>
<text x="416.5" y="263">2</text>
</g>
<g font-size="2.4" fill="#000080">
<text x="56.4" y="41.7">C41</text>
<text x="77.8" y="40.9">U7</text>
<text x="56.4" y="44.3">1uF</text>
<text x="77.5" y="43.5">LTC4079EDD#TRPBF</text>
<text x="107.1" y="49.7">R30</text>
<text x="117.8" y="49.7">140K</text>
<text x="157.8" y="52.3">TP28</text>
<text x="168.4" y="52.3">C29</text>
<text x="176.4" y="52.3">10nF</text>
<text x="157.8" y="55">5015</text>
<text x="222" y="58.5">U8</text>
<text x="107.1" y="65.7">R31</text>
<text x="117.8" y="65.7">100K</text>
<text x="157.8" y="60.3">TP29</text>
<text x="157.8" y="63">5015</text>
<text x="221.8" y="61.9">TS51223</text>
<text x="43.1" y="71">R10</text>
<text x="272.5" y="68.3">R20</text>
<text x="283.1" y="68.3">10K</text>
<text x="291.1" y="71">R23</text>
<text x="43.1" y="76.3">R19</text>
<text x="43.1" y="73.7">10K</text>
<text x="59.1" y="76.3">C32</text>
<text x="104.4" y="73.7">R33</text>
<text x="115.1" y="73.7">10K</text>
<text x="256.5" y="73.7">C30</text>
<text x="256.5" y="76.3">0.1uF</text>
<text x="267.1" y="73.7">C31</text>
<text x="267.1" y="76.3">22uF</text>
<text x="291.1" y="74.2">100</text>
<text x="43.1" y="79">10K</text>
<text x="59.1" y="79">15nF</text>
<text x="203.1" y="81.7">C33</text>
<text x="211.1" y="81.7">1nF</text>
<text x="127.4" y="84.3">RT2</text>
<text x="127.4" y="87.5">10K</text>
<text x="203.1" y="87">C34</text>
<text x="211.1" y="87">1nF</text>
<text x="253.8" y="87">C35</text>
<text x="253.8" y="89.7">47nF</text>
<text x="285.8" y="97.7">L4</text>
<text x="285.8" y="103">4.7uH</text>
<text x="259.1" y="108.3">R27</text>
<text x="259.1" y="113.7">R29</text>
<text x="259.1" y="111">R28</text>
<text x="269.8" y="108.3">10K</text>
<text x="269.8" y="113.7">10K</text>
<text x="269.8" y="111">10K</text>
<text x="301.8" y="116.3">C36</text>
<text x="304.5" y="119">C37</text>
<text x="309.8" y="116.3">C38</text>
<text x="312.5" y="119">C39</text>
<text x="320.5" y="116.3">22uF</text>
<text x="216.5" y="124.3">R32</text>
<text x="259.1" y="124.3">R38</text>
<text x="69.2" y="129.7">Q2</text>
<text x="216.5" y="127.5">10K</text>
<text x="259.1" y="127.5">10K</text>
<text x="42.8" y="137.7">TP25</text>
<text x="48.4" y="135">DNP</text>
<text x="48.4" y="132.3">DNPVBAT</text>
<text x="63.1" y="132.3">DMP2035U-7</text>
<text x="80.4" y="133.7">F1</text>
<text x="42.8" y="140.3">TP26</text>
<text x="80.4" y="143">SF-1206SP200M-2</text>
<text x="117.8" y="140.3">B1</text>
<text x="117.8" y="143">B2</text>
<text x="117.8" y="145.7">HHR70AAAB8T</text>
<text x="99.1" y="172.3">U9</text>
<text x="99.1" y="175">LPV521MG/NOPB</text>
<text x="39.4" y="183">0.1uF</text>
<text x="42.5" y="180.3">C40</text>
<text x="96.4" y="183">R26</text>
<text x="107.1" y="183">10K</text>
</g>
<g font-size="2.4" fill="#004080">
<text x="79.1" y="48.6">IN</text>
<text x="79.1" y="53.9">EN</text>
<text x="95.7" y="48.6">BAT</text>
<text x="97.3" y="56.6">FB</text>
<text x="79.1" y="61.9">CHRG</text>
<text x="95.5" y="64.6">FBG</text>
<text x="79.1" y="67.2">PROG</text>
<text x="223.1" y="67.2">VAC1</text>
<text x="239.4" y="67.2">PDC</text>
<text x="239.4" y="69.9">PDC</text>
<text x="79.1" y="72.6">TIMER</text>
<text x="79.1" y="77.9">GND/PAD</text>
<text x="90" y="72.6">NTCBIAS</text>
<text x="95.5" y="77.9">NTC</text>
<text x="223.1" y="75.2">VAC2</text>
<text x="239.4" y="72.6">PDC</text>
<text x="239.4" y="75.2">PDC</text>
<text x="223.1" y="83.2">COMM1</text>
<text x="239.7" y="83.2">BST</text>
<text x="223.1" y="88.6">COMM2</text>
<text x="223.1" y="101.9">FREQ</text>
<text x="240.5" y="96.6">SW</text>
<text x="240.5" y="99.2">SW</text>
<text x="240.5" y="101.9">SW</text>
<text x="223.1" y="107.2">ALERT</text>
<text x="223.1" y="112.6">MOD_EN</text>
<text x="223.1" y="117.9">MOD_CFG</text>
<text x="241.3" y="117.9">FB</text>
<text x="239.1" y="128.6">GND</text>
<text x="239.1" y="131.2">GND</text>
<text x="239.1" y="133.9">GND</text>
</g>
<g font-size="2.4" fill="#f00">
<text x="185" y="52.2">VAC1</text>
<text x="46.3" y="65.4">ICHG_Not_Buffered</text>
<text x="62.3" y="60.2">nCHRG</text>
<text x="185" y="60.2">VAC2</text>
<text x="206.3" y="65.6">VAC1</text>
<text x="262.3" y="65.6">PDC</text>
<text x="206.3" y="73.6">VAC2</text>
<text x="193" y="81.6">VAC1</text>
<text x="193" y="86.9">VAC2</text>
<text x="201" y="110.7">Mod_En</text>
<text x="201" y="116">Mod_CFG</text>
<text x="51.6" y="182.7">ICHG_Not_Buffered</text>
</g>
<g font-size="2.4" fill="#00f">
<text x="81" y="178.8">+</text>
<text x="86.8" y="177.4">+</text>
<text x="81" y="184.1">-</text>
<text x="86.8" y="185.7">-</text>
</g>
<g font-size="1.9">
<text x="61.8" y="9.4">5</text>
<text x="141.8" y="9.4">4</text>
<text x="221.8" y="9.4">3</text>
<text x="301.8" y="9.4">2</text>
<text x="381.8" y="9.4">1</text>
<text x="19.8" y="43.5">D</text>
<text x="422.5" y="43.5">D</text>
<text x="19.8" y="106.8">C</text>
<text x="422.5" y="106.8">C</text>
<text x="19.8" y="170.1">B</text>
<text x="422.5" y="170.1">B</text>
<text x="19.8" y="233.5">A</text>
<text x="422.5" y="233.5">A</text>
<text x="61.8" y="265.5">5</text>
<text x="141.8" y="265.5">4</text>
<text x="221.8" y="265.5">3</text>
<text x="301.8" y="265.5">2</text>
<text x="381.8" y="265.5">1</text>
</g>
</svg>
